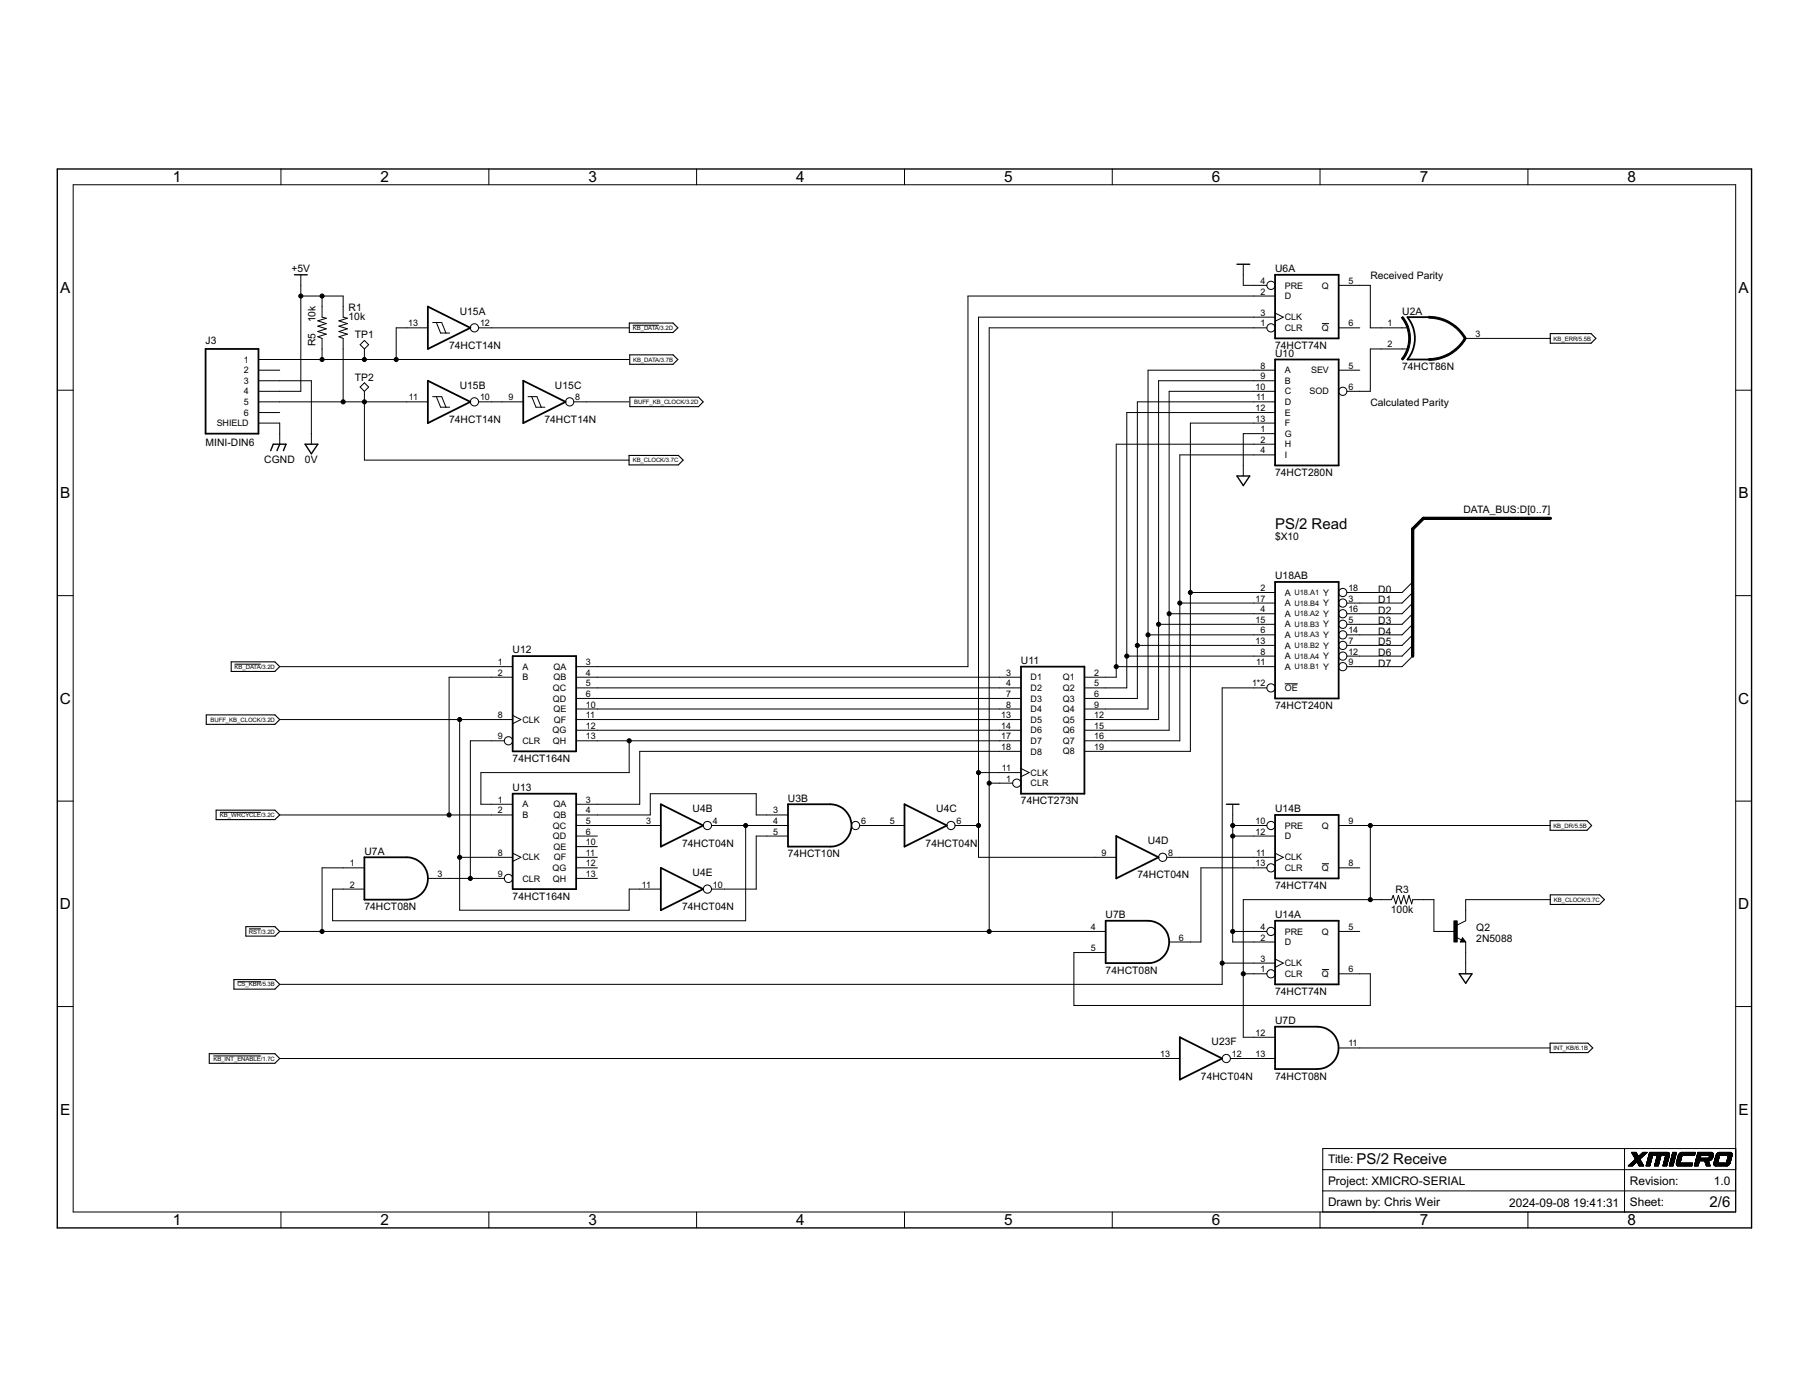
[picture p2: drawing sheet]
<svg xmlns="http://www.w3.org/2000/svg" width="279mm" height="216mm" viewBox="0 0 279 216" stroke-linecap="round" stroke-linejoin="round" font-family="sans-serif">
<g fill="none" stroke="#000" stroke-width=".15">
<path d="M11.3 28.5h256.8v158.7h-256.8zM43.4 26.1v2.4M75.5 26.1v2.4M107.6 26.1v2.4M139.7 26.1v2.4M171.8 26.1v2.4M203.9 26.1v2.4M236 26.1v2.4M39.9 57.2h3.3M39.9 58.8h8.2v9.8M39.9 55.5h57.3M46.5 45.7h6.5v3.3l.7 .1-1.4 .5 1.4 .4-1.4 .4 1.4 .4-1.4 .4 1.4 .4-1.4 .4 .7 .3v9.8"/>
<path d="M46.5 42.4v18h-6.6M49.7 45.7v3.3l.7 .1-1.3 .5 1.3 .4-1.3 .4 1.3 .4-1.3 .4 1.3 .4-1.3 .4 .6 .3v3.2M55.6 59.8l.7-.7 .6 .7-.6 .6zM55.6 53.2l.7-.6 .6 .6-.6 .7zM56.3 53.9v1.6M66.1 50.6h-4.9v4.9M66.8 49.8h1.4l.7 1.6M67.4 49.8l.7 1.6h1.3M73.9 50.6h23.3M97.7 50.2h4.1M192 40.8v3.3h3.7M195.7 50.6h-42.9v93.2"/>
<path d="M196.9 45.7h-47.4v57.3h-60.5M196.9 48.3l1.3 .7-1.3 .6M196.9 49h-45.8v83.4h21.3M196.9 58.8h-18v52.3h-11.4M196.9 57.2h-19.6v52.3h-9.8M204.2 50h1.1M206.8 50.6h3.2M206.8 44.1h4.8v6.5h5.8M206.8 57.2h3.2M217.4 53.9h-5.8v6.5h-3.6M226.4 52.3h13.1M8.8 60.3h2.5"/>
<path d="M39.9 62.1h26.2M39.9 63.7h3.3M39.9 65.3h3.3v3.3M56.3 60.4v10.7h40.9M66.8 61.3h1.4l.7 1.6M67.4 61.3l.7 1.6h1.3M73.9 62.1h6.9M81.6 61.3h1.3l.7 1.6M82.1 61.3l.7 1.6h1.4M88.6 62.1h8.6M196.9 68.6h-24.5v36h-4.9M196.9 63.7h-22.9v42.5h-6.5"/>
<path d="M196.9 62.1h-21.2v45.8h-8.2M196.9 70.3h-14.7v44.1h-14.7M196.9 60.4h-16.3v52.4h-13.1M196.9 65.3h-13v50.7h-16.4M196.9 67h-4.9v6.5M268.1 60.3h2.4M8.8 92h2.5M175.7 99.7h21.2M177.3 98h19.6M178.9 96.4h18M180.6 94.8h16.3M182.2 93.1h14.7"/>
<path d="M183.9 91.5h13M218.2 89.9l-1.6 1.6h-8.6M218.2 93.1l-1.6 1.7h-8.6M218.2 96.4l-1.6 1.6h-8.6M218.2 99.7l-1.6 1.6h-8.6M218.2 98l-1.6 1.7h-8.6M218.2 94.8l-1.6 1.6h-8.6M218.2 91.5l-1.6 1.6h-8.6M268.1 92h2.4M36.2 102.6h4.1M43.2 103h36M43.2 111.1h36"/>
<path d="M71 111.1v29.5h26.2v-3.3h4.9M77.9 114.4h-5.3v21.3M79.2 104.6h-9.8v21.3M79.2 110.5l1.3 .6-1.3 .7M89 104.6h68.7M89 106.2h68.7M89 107.9h68.7M89 111.1h68.7M89 114.4h68.7M89 109.5h68.7M89 112.8h68.7M97.2 114.4v4.9h-22.9v4.9h4.9"/>
<path d="M151.1 119.3h6.6M157.7 116h-58.9v8.2h-9.8M157.7 118.7l1.3 .6-1.3 .7M172.4 103h24.5M174 101.3h22.9M195.7 106.2h-6.9v45.8h-145.6M198.4 105.6h2M218.2 101.3l-1.6 1.7h-8.6M8.8 123.7h2.5M34 125.5h6.3M43.2 125.9h36M56.3 134h-6.6v9.8"/>
<path d="M66.1 135.7h11.8M71 132.4h8.2M79.2 131.8l1.3 .6-1.3 .6M89 134h3.3M89 129.1h3.3M89 132.4h3.3M89 127.5h13.1M89 125.9h11.4v-3.3h16.4v3.3h4.9M89 135.7h3.3M89 130.7h3.3M109.9 127.5h11.8M115.2 127.5v14.7h-63.8v-4.9h4.9"/>
<path d="M121.7 129.1h-4.9v8.2h-6.9M132.8 127.5h6.9M147.5 127.5h3.6M152.8 120.9h3.6M180.2 132.4h16.7M190.4 129.1h6.5M190.4 127.5h5.3M190.4 124.2v21.3h6.5M195.7 134h-10.2v11.5h-4.9M196.9 131.8l1.3 .6-1.3 .6M204.2 133.4h1.1M206.8 134h3.2"/>
<path d="M206.8 127.5h32.7M211.6 127.5v11.4M239.5 138.9h-13.1v3.3l-1.3 .7M268.1 123.7h2.4M8.8 155.4h2.5M36.7 151.6h3.6M38.5 143.4h1.8M43.2 143.8h127.6M170.8 147.1h-4.9v8.2h45.7v-4.9h-4.8M188.8 148.7h8.1M190.4 143.8h5.3M192 150.4h3.7"/>
<path d="M196.9 148.1l1.3 .6-1.3 .7M204.2 149.7h1.1M206.8 143.8h3.2M224.7 143.8h-3.2v-4.9h-3.3l-.2 .7-.4-1.3-.4 1.3-.4-1.3-.4 1.3-.4-1.3-.4 1.3-.4-1.3-.3 .6h-22.9v21.3h4.9M224.9 144.8l.8 .4M225.9 144.8l.5 .7h-.8zM226.4 145.5v4.9M268.1 155.4h2.4M33 163.1h7.3M43.2 163.5h139M190 163.5h6.9M206.8 161.8h32.7"/>
<path d="M250.9 177.4v9.8M251.7 179.9h.6M251.9 179.7h.7M252 178h.7M252.1 178h.6M252.1 178.1h.7M252.1 178.2h.7M252.1 179.5h.7M252.2 178.2h.6M252.2 178.3h.7M252.2 179.4h1.3M252.2 178.4h.7"/>
<path d="M252.2 180h-.6M252.2 179.4h1.2M252.3 179.9h-.7M252.3 178.4h.6M252.3 179.3h1.1M252.3 178.5h.7M252.3 179.9h-.6M252.3 178.6h.7M252.4 179.2h1M252.4 178.6h1.3M252.4 179.8h-.7M252.4 179.8h-.6"/>
<path d="M252.4 178.7h1.2M252.5 179.2h.8M252.5 179.7h-.7M252.5 178.8h1M252.5 179.1h.8M252.5 178.8h.9M252.5 178.9h.9M252.5 179.7h-.6M252.6 179.6h-.7M252.6 179h.7M252.6 179.6h-.6M252.7 179.5l-.7 .1"/>
<path d="M252.7 179.5h-.6M252.8 179.4l-.7 .1M252.8 179.4l.7 .1M252.9 179.5h.6M252.9 179.5l.7 .1M252.9 179.6h.7M253 179.7h.6M253 179.7h.7M253 179.8h.7M253.1 179.9h.6M253.1 179.9h.7M253.1 178.6h.6"/>
<path d="M253.1 180h.7M253.3 179h-.7M253.3 178.4h.7M253.4 178.9h-.8M253.6 178.2h.6M253.6 178.7h-1.2M253.7 178h.6M253.8 178.5l-.7 .1M253.8 178.5h-.6M253.9 178.5h-.7M253.9 178.4h-.6M254 178.4h-.7"/>
<path d="M254 178.3h-.6M254.1 178.3h-.7M254.1 178.2h-.7M254.2 178.2h-.7M254.2 178.1h-.6M254.3 179.9h.5M254.3 179.9h.6M254.3 179.8h.6M254.3 178.1h-.7M254.3 179.7h.6M254.4 179.6h.5M254.4 179.5h.6"/>
<path d="M254.4 178h-.7M254.4 179.4h.6M254.4 179.3h.6M254.4 179.2h.6M254.5 179.2h.5M254.5 179.1h.6M254.5 179h.6M254.5 178.9h.6M254.6 178.9h.5M254.6 178.8h.5M254.6 178.7h.6M254.6 178.6h.6"/>
<path d="M254.6 178.5h.6M254.7 178.5h.5M254.7 178.4h3.1M254.7 178.3h3.1M254.7 178.2h3.1M254.7 178.1h3.1M254.8 178l3 .1M254.8 178h2.9M254.8 180h-.5M254.9 179.7h-.6M255 179.4h-.6M255 179.3h-.6"/>
<path d="M255.1 179.2h-.6M255.1 179.1h-.6M255.2 178.7l-.6 .1M255.2 178.6l-.6 .1M255.2 178.5h-.6M255.2 178.4l-.4 1.7M255.6 180h.5M255.6 179.9h.6M255.6 179.8h.6M255.6 179.7h.6M255.7 179.7h.5M255.7 179.6h.5"/>
<path d="M255.7 179.5h.6M255.7 179.4h.6M255.7 179.3h.6M255.8 179.3h.5M255.8 179.2h.5M255.8 179.1h.6M255.8 179h.6M255.8 178.9h.6M255.9 178.8h.5M255.9 178.8h.6M255.9 178.7h.6M255.9 178.6h.6"/>
<path d="M255.9 178.5h.6M256 178.4l-.5 1.6h.6l.4-1.6M256.2 179.9h-.6M256.2 179.8h-.6M256.2 179.7h-.6M256.3 179.4l-.6 .1M256.3 179.2h-.5M256.4 179.1h-.6M256.4 179h-.6M256.4 178.9h-.6M256.5 178.5l-.6 .1M256.5 178.5h-.5"/>
<path d="M256.9 179.9h.6M256.9 179.8h.6M256.9 179.7h.6M257 179.6h.5M257 179.5h.6M257 179.4h.6M257 179.3h.6M257.1 179.2h.5M257.1 179.1h.6M257.1 179h.6M257.1 178.9h.6M257.2 178.9h.5"/>
<path d="M257.2 178.8h.5M257.2 178.7h.6M257.2 178.6h.6M257.2 178.5h.6M257.3 178.5h.5M257.3 178.4l-.5 1.7 .6-.1M257.5 180h-.6M257.5 179.6h-.5M257.6 179.5l-.6 .1M257.6 179.3h-.6M257.7 179h-.6M257.7 178.9h-.5"/>
<path d="M257.8 178.1l-.2-.1h-2.8l-.6 2.1 .6-.1M257.8 178.1v.1M257.8 178.6l-.6 .1M257.8 178.4h-3.1M257.8 178.2v.3M257.8 178.5l-.4 1.6M257.9 180h.5M257.9 179.9h.5M257.9 179.8h.5M257.9 179.8h.6M257.9 179.7h.6M257.9 179.6h.6"/>
<path d="M258 179.5h.5M258 179.4h.6M258 179.3h.6M258 179.2h.6M258.1 179.1h.5M258.1 179h.6M258.1 178.9h.6M258.1 178.8h.6M258.2 178.7h.5M258.2 178.6h.6M258.2 178.5h.6M258.2 178.4h.6"/>
<path d="M258.3 178.4h.5M258.3 178.3h.5M258.3 178.2h.6M258.3 178.1h.6M258.3 178h.6M258.4 178h.5l-.5 2h-.6zM258.5 179.6h-.6M258.5 179.5l-.5 .1M258.6 179.3h-.6M258.7 179h-.6M258.7 178.9h-.6M258.7 178.7l-.6 .1"/>
<path d="M258.8 178.6l-.6 .1M258.8 178.3h-.5M258.9 178.2h-.6M258.9 179.6h2.5l-.1 .4h-2.2M258.9 179.8h2.5M258.9 179.7h2.5M258.9 178.1h-.6M258.9 179.8v.1M258.9 179.7v.1M258.9 179.9h2.4M258.9 179.5h.6M258.9 178h-.6"/>
<path d="M258.9 179.9h.1M258.9 179.5v.2M259 179.9h2.3M259 179.5h.5M259 179.9l.1 .2M259 180h2.3M259 179.4h.5M259 179.3h.6M259 179.2h.6M259 179.1h.6M259.1 179h.5M259.1 179h.6"/>
<path d="M259.1 178.9h.6M259.1 178.8h.6M259.1 178.7h.6M259.2 178.6h.5M259.2 178.6h.6M259.2 178.5h.6M259.2 178.4h2.5M259.2 178.4l-.3 1.1M259.3 178.4h2.4M259.3 178.3h2.4M259.3 178.3l-.1 .1M259.3 178.2h2.5"/>
<path d="M259.4 178.2h2.4M259.4 178.2l-.1 .1M259.4 178.1h2.4M259.5 178.1h2.3M259.5 178.1l.2-.1h2.1l-.1 .4h-2.5M259.5 179.6h-.6M259.5 178.1l-.1 .1M259.5 179.4l-.5 .1M259.6 179.3l-.6 .1M259.6 178h2.2M259.6 179.3h-.6M259.7 178.9h-.6"/>
<path d="M259.7 178.8l-.6 .1M259.8 178.5h-.6M259.8 178.4l-.3 1.2M261.4 179.7h-2.5M261.7 179.9h.6M261.8 179.8h.5M261.8 178.3h-2.5M261.8 179.7h.6M261.8 179.6h.6M261.8 179.5h.6M261.9 179.5h.5M261.9 179.4h.5"/>
<path d="M261.9 179.2h2.2M262 179h2.4M262 178.9h2.4M262 178.9h2.5M262 178.8h2.5M262 178.8h.6M262 178.7h.6M262.1 178.7h.5M262.1 178.6h.5M262.1 178.6h.6M262.1 178.5h.6M262.1 178.4h2.5"/>
<path d="M262.1 178.3h2.5M262.2 178.3h2.4M262.2 178.2h2.4M262.2 178.1h2.4M262.2 178l2.3 .1M262.2 178h2.3M262.3 178l-.6 2.1 .6-.1M262.3 178h2.2M262.3 178l.4 .4-.1 .5M262.3 180h-.6M262.4 179.7h-.6M262.4 179.4h-.5"/>
<path d="M262.5 179.3h-.6M262.5 179.3l-.2 .8M262.7 178.6h-.6M262.7 178.5h-.6M263.3 179.3h.6M263.3 179.3l.3 .8M263.3 179.4h.6M263.3 179.3l.6 .1M263.4 179.5h.5M263.4 179.6h.6M263.4 179.7h.6M263.5 179.8h.5"/>
<path d="M263.5 179.9h.6M263.5 179.8h.6M263.5 180h.6M263.8 179.3l.3 .8-.6-.1M263.9 178.8h.6M264 178.8h.5M264 178.7h.5M264 179.3h-2.1M264 178.6h.6M264 178.5h.6M264.1 178.4l-.2 .5M264.2 179.2h-2.3"/>
<path d="M264.2 179.2l-.2 .1M264.3 179.1h-2.4M264.3 179.1l-.1 .1M264.3 179.1h-2.3M264.4 179l-.1 .1M264.4 179h-2.4M264.5 178l.1 .2M264.5 178.9l-.1 .1M264.5 178.8v.1M264.5 178.7l-.5 .1M264.5 178.7v.1M264.6 178.6l-.6 .1"/>
<path d="M264.6 178.2h.1M264.6 178.5h-.6M264.6 178.2v.1M264.6 178.5l-.1 .2M264.6 178.4h-2.5M264.6 178.3v.1M264.6 178.4v.1M264.7 179.7h2.4M264.7 179.7v.1M264.7 179.9h2.4M264.7 179.8h2.4M264.7 179.7h2.5"/>
<path d="M264.7 179.5h.6M264.7 179.5v.1M264.7 179.6v.1M264.7 179.8l.1 .1M264.8 179.9h2.2M264.8 179.5h.5M264.8 179.9v.1M264.8 180h2.2M264.8 179.4h.5M264.8 179.3h.5M264.8 179.3h.6M264.8 179.2h.6"/>
<path d="M264.8 179.1h.6M264.9 179h.5M264.9 179h.6M264.9 178.9h.6M264.9 178.8h.6M264.9 178.7h.6M265 178.7h.5M265 178.6h.6M265 178.5h.6M265 178.5l-.3 1M265 178.4h2.5M265.1 178.4h2.4"/>
<path d="M265.1 178.3h2.4M265.2 178.2h2.3M265.3 178.1h2.2M265.3 179.6h-.6M265.3 178.1l-.3 .4M265.3 179.5h-.5M265.3 178.1h2.1M265.4 178h2M265.4 178l-.1 .1M265.4 179.2h-.6M265.4 179.1h-.5M265.5 178.8h-.6"/>
<path d="M265.5 178.7h-.5M265.6 178.6h-.6M265.6 178l-.3 1.6M266.7 179.5h.5M266.7 179.5h.6M266.7 179.4h.6M266.7 179.3h.6M266.7 179.2h.6M266.8 179.2h.5M266.8 179.1h.5M266.8 179.1h.6M266.8 179h.6"/>
<path d="M266.8 178.9h.6M266.8 178.8h.6M266.9 178.7h.5M266.9 178.6h.6M266.9 178.5h.6M267 178.5h.5M267 178.4l-.4 1.2M267 179.9l-.3 .2M267.1 179.9h-.1M267.1 179.8h-2.4M267.1 179.7v.2M267.2 179.7h-.1"/>
<path d="M267.2 179.6h-2.5M267.2 179.6h-.6M267.2 179.6v.1M267.3 179.5h-.6M267.3 179.3l-.6 .1M267.3 179.3h-.6M267.4 179h-.6M267.4 178h.1M267.4 178l.1 .1M267.4 178.8h-.5M267.5 178.7h-.6M267.5 178.1v.1"/>
<path d="M267.5 178.6h-.6M267.5 178.1h-2.3M267.5 178.5l-.3 1.1M267.5 178.4h-2.5M267.5 178.3h-2.4M267.5 178.2h-2.4M267.5 178.4v.1M267.5 178.2v.2M268.1 177.4h-63.8v9.8M43.4 187.2v2.4M75.5 187.2v2.4M107.6 187.2v2.4"/>
<path d="M139.7 187.2v2.4M171.8 187.2v2.4M203.9 187.2v2.4M204.3 180.6h63.8M204.3 183.9h63.8M236 187.2v2.4M252.1 180l-.6 .1 1.1-1.1-.6-1h.7l.3 .6 .8-.6h.6l-1.1 1 .6 1.1-.7-.1-.4-.6-.7 .7M252.2 180h-.7M253.2 180h.6M254.3 180h.5M256.9 180h.5M257.8 180h.6"/>
<path d="M261.7 180h.6M264.8 180h2.1M264.8 180h.1M264.9 180h.1M264.9 180h1.9M264.9 180l.1 .1"/>
<circle cx="73.3" cy="50.6" r=".64"/>
<circle cx="196.3" cy="50.6" r=".64"/>
<circle cx="196.3" cy="44.1" r=".64"/>
<circle cx="73.3" cy="62.1" r=".64"/>
<circle cx="88" cy="62.1" r=".64"/>
<circle cx="207.4" cy="60.4" r=".64"/>
<circle cx="207.4" cy="93.1" r=".64"/>
<circle cx="207.4" cy="91.5" r=".64"/>
<circle cx="207.4" cy="98" r=".64"/>
<circle cx="207.4" cy="99.7" r=".64"/>
<circle cx="207.4" cy="96.4" r=".64"/>
<circle cx="207.4" cy="94.8" r=".64"/>
<circle cx="78.5" cy="114.4" r=".64"/>
<circle cx="196.3" cy="106.2" r=".64"/>
<circle cx="207.4" cy="103" r=".64"/>
<circle cx="207.4" cy="101.3" r=".64"/>
<circle cx="78.5" cy="135.7" r=".64"/>
<circle cx="109.3" cy="127.5" r=".64"/>
<circle cx="109.3" cy="137.3" r=".64"/>
<circle cx="132.1" cy="127.5" r=".64"/>
<circle cx="146.9" cy="127.5" r=".64"/>
<circle cx="157" cy="120.9" r=".64"/>
<circle cx="179.6" cy="132.4" r=".64"/>
<circle cx="196.3" cy="134" r=".64"/>
<circle cx="196.3" cy="127.5" r=".64"/>
<circle cx="196.3" cy="143.8" r=".64"/>
<circle cx="196.3" cy="150.4" r=".64"/>
<circle cx="189.4" cy="163.5" r=".64"/>
</g>
<g fill="none" stroke="#000" stroke-width=".17">
<path d="M97.2 49.9h6.7l.8 .7-.8 .8h-6.7zM97.3 54.8h6.6l.8 .7-.8 .8h-6.6zM239.4 51.5h6.3l.8 .8-.8 .7h-6.3zM97.2 70.3h7.6l.7 .8-.7 .7h-7.6zM97.3 61.3h10.6l.7 .8-.7 .7h-10.6zM31.9 110.4h10.6l.7 .7-.7 .8h-10.6zM35.7 102.2h6.8l.7 .8-.7 .7h-6.8zM33.4 125.1h9.1l.7 .8-.7 .7h-9.1zM239.4 126.7h5.7l.7 .8-.7 .7h-5.7zM239.4 138.2h7.7l.7 .7-.7 .8h-7.7zM36.1 151.3h6.4l.7 .7-.7 .8h-6.4zM38 143.1h4.5l.7 .7-.7 .8h-4.5z"/>
<path d="M225.9 145.1l.1 .2h-.3l.2-.3 .3 .4h-.5M32.3 162.7h10.2l.7 .8-.7 .7h-10.2zM239.4 161.1h5.9l.7 .7-.7 .8h-5.9z"/>
</g>
<g fill="none" stroke="#000" stroke-width=".28">
<path d="M31.7 53.9h8.2v13.1h-8.2zM66.1 47.3l6.5 3.3-6.5 3.3zM66.1 58.8l6.5 3.3-6.5 3.2zM80.8 58.8l6.6 3.3-6.6 3.2zM196.9 42.4h9.9v9.9h-9.9zM196.9 55.5h9.9v16.4h-9.9zM220.6 49h-3.2a5.2 5.2 0 0 1 0 6.5h3.2M196.9 89.9h9.9v18h-9.9zM79.2 101.3h9.8v14.7h-9.8zM157.7 103h9.8v19.6h-9.8zM56.3 132.4h6.5a3.3 3.3 0 0 1 3.3 3.3 3.3 3.3 0 0 1-3.3 3.2h-6.5zM79.2 122.6h9.8v14.7h-9.8z"/>
<path d="M102.1 124.2l6.5 3.3-6.5 3.2zM102.1 134l6.5 3.3-6.5 3.3zM121.7 124.2h6.5a3.3 3.3 0 0 1 3.3 3.3 3.3 3.3 0 0 1-3.3 3.2h-6.5zM139.7 124.2l6.5 3.3-6.5 3.2zM172.4 129.1l6.5 3.3-6.5 3.3zM196.9 125.9h9.9v9.8h-9.9zM170.8 142.2h6.5a3.3 3.3 0 0 1 3.3 3.3 3.3 3.3 0 0 1-3.3 3.2h-6.5zM196.9 158.6h6.6a3.3 3.3 0 0 1 3.2 3.2 3.3 3.3 0 0 1-3.2 3.3h-6.6zM196.9 142.2h9.9v9.8h-9.9zM182.2 160.2l6.6 3.3-6.6 3.2z"/>
</g>
<path d="M8.8 26.1h261.7v163.5h-261.7zM45.5 42.4h2M191.1 40.8h1.9M41.8 69.6l.4-1h2l-.4 1M43.2 68.6l-.4 1M47.1 68.6h2l-1 1.5zM191.1 73.5h1.9l-1 1.5zM189.4 124.2h2M225.4 150.4h2l-1 1.4z" fill="none" stroke="#000" stroke-width=".21"/>
<path d="M224.6 142.2h.5v3.3h-.5z" fill="#000" stroke="#000" stroke-width=".15"/>
<g fill="#000" stroke="#000" stroke-width=".15">
<path d="M216.5 49.1l.2-.2a5.3 5.3 0 0 1 0 6.7l-.2-.2a5 5 0 0 0 0-6.3z" fill-rule="evenodd"/>
<path d="M220.7 55.4a6.3 6.3 0 0 0 5.5-3.2l.2 .1a6.6 6.6 0 0 1-5.7 3.3z" fill-rule="evenodd"/>
<path d="M220.7 48.9a6.6 6.6 0 0 1 5.7 3.3l-.2 .1a6.4 6.4 0 0 0-5.5-3.2z" fill-rule="evenodd"/>
<circle cx="46.5" cy="45.7" r=".32"/>
<circle cx="49.7" cy="55.5" r=".32"/>
<circle cx="49.7" cy="45.7" r=".32"/>
<circle cx="56.3" cy="55.5" r=".32"/>
<circle cx="61.2" cy="55.5" r=".32"/>
<circle cx="53" cy="62.1" r=".32"/>
<circle cx="56.3" cy="62.1" r=".32"/>
<circle cx="175.7" cy="99.7" r=".32"/>
<circle cx="177.3" cy="98" r=".32"/>
<circle cx="178.9" cy="96.4" r=".32"/>
<circle cx="180.6" cy="94.8" r=".32"/>
<circle cx="182.2" cy="93.1" r=".32"/>
<circle cx="183.9" cy="91.5" r=".32"/>
<circle cx="71" cy="111.1" r=".32"/>
<circle cx="97.2" cy="114.4" r=".32"/>
<circle cx="151.1" cy="119.3" r=".32"/>
<circle cx="172.4" cy="103" r=".32"/>
<circle cx="174" cy="101.3" r=".32"/>
<circle cx="69.4" cy="125.9" r=".32"/>
<circle cx="71" cy="132.4" r=".32"/>
<circle cx="72.6" cy="135.7" r=".32"/>
<circle cx="115.2" cy="127.5" r=".32"/>
<circle cx="151.1" cy="127.5" r=".32"/>
<circle cx="152.8" cy="120.9" r=".32"/>
<circle cx="190.4" cy="127.5" r=".32"/>
<circle cx="190.4" cy="129.1" r=".32"/>
<circle cx="211.6" cy="138.9" r=".32"/>
<circle cx="211.6" cy="127.5" r=".32"/>
<circle cx="49.7" cy="143.8" r=".32"/>
<circle cx="152.8" cy="143.8" r=".32"/>
<circle cx="188.8" cy="148.7" r=".32"/>
<circle cx="190.4" cy="143.8" r=".32"/>
<circle cx="192" cy="150.4" r=".32"/>
</g>
<path d="M239.5 80.1h-19.7l-1.6 1.6v19.6" fill="none" stroke="#000" stroke-width=".51"/>
<g font-size="2.6">
<text x="26.7" y="28.1">1</text>
<text x="58.8" y="28.1">2</text>
<text x="90.9" y="28.1">3</text>
<text x="123" y="28.1">4</text>
<text x="155.1" y="28.1">5</text>
<text x="187.2" y="28.1">6</text>
<text x="219.3" y="28.1">7</text>
<text x="251.4" y="28.1">8</text>
<text x="9.3" y="45.2">A</text>
<text x="268.5" y="45.2">A</text>
<text x="9.3" y="77">B</text>
<text x="268.5" y="77">B</text>
<text x="196.9" y="81.7">PS/2 Read</text>
<text x="9.2" y="108.7">C</text>
<text x="268.5" y="108.7">C</text>
<text x="9.2" y="140.4">D</text>
<text x="268.5" y="140.4">D</text>
<text x="9.3" y="172.1">E</text>
<text x="268.5" y="172.1">E</text>
<text x="209.5" y="179.8">PS/2 Receive</text>
<text x="26.7" y="189.2">1</text>
<text x="58.8" y="189.2">2</text>
<text x="90.9" y="189.2">3</text>
<text x="123" y="189.2">4</text>
<text x="155.1" y="189.2">5</text>
<text x="187.2" y="189.2">6</text>
<text x="219.3" y="189.2">7</text>
<text x="251.4" y="189.2">8</text>
<text x="264" y="186.3">2/6</text>
</g>
<g font-size="2.1">
<text x="205.1" y="179.7">Title:</text>
<text x="205.1" y="182.9">Project: XMICRO-SERIAL</text>
<text x="251.7" y="182.9">Revision:</text>
<text x="264.7" y="182.9">1.0</text>
<text x="205.1" y="186.2">Drawn by: Chris Weir</text>
<text x="233.1" y="186.4">2024-09-08</text>
<text x="243" y="186.4">19:41:31</text>
<text x="251.7" y="186.2">Sheet:</text>
</g>
<g font-size="1.8">
<text x="45" y="42">+5V</text>
<text x="196.9" y="42">U6A</text>
<text x="211.7" y="43">Received Parity</text>
<text x="31.7" y="53.1">J3</text>
<text x="48.8" y="53.5" transform="rotate(-90 48.8 53.5)">R5</text>
<text x="48.8" y="49.8" transform="rotate(-90 48.8 49.8)">10k</text>
<text x="53.8" y="49.5">10k</text>
<text x="53.8" y="48">R1</text>
<text x="54.8" y="52.3">TP1</text>
<text x="69.4" y="53.9">74HCT14N</text>
<text x="71" y="48.6">U15A</text>
<text x="196.9" y="53.9">74HCT74N</text>
<text x="216.6" y="48.6">U2A</text>
<text x="54.8" y="58.8">TP2</text>
<text x="196.9" y="55.1">U10</text>
<text x="216.6" y="57.2">74HCT86N</text>
<text x="69.4" y="65.3">74HCT14N</text>
<text x="71" y="60">U15B</text>
<text x="84.1" y="65.3">74HCT14N</text>
<text x="85.7" y="60">U15C</text>
<text x="211.7" y="62.6">Calculated Parity</text>
<text x="31.7" y="68.9">MINI-DIN6</text>
<text x="40.8" y="71.6">CGND</text>
<text x="47.1" y="71.6">0V</text>
<text x="196.9" y="73.5">74HCT280N</text>
<text x="196.9" y="83.3">$X10</text>
<text x="226" y="79.2">DATA_BUS:D[0..7]</text>
<text x="196.9" y="89.5">U18AB</text>
<text x="212.9" y="94.8">D2</text>
<text x="212.9" y="93.1">D1</text>
<text x="212.9" y="91.5">D0</text>
<text x="79.2" y="100.9">U12</text>
<text x="212.9" y="101.3">D6</text>
<text x="212.9" y="99.7">D5</text>
<text x="212.9" y="98">D4</text>
<text x="212.9" y="96.4">D3</text>
<text x="157.7" y="102.5">U11</text>
<text x="212.9" y="103">D7</text>
<text x="196.9" y="109.5">74HCT240N</text>
<text x="79.2" y="117.7">74HCT164N</text>
<text x="79.2" y="122.2">U13</text>
<text x="107" y="125.4">U4B</text>
<text x="121.7" y="123.8">U3B</text>
<text x="144.6" y="125.4">U4C</text>
<text x="157.7" y="124.2">74HCT273N</text>
<text x="196.9" y="125.4">U14B</text>
<text x="56.3" y="132">U7A</text>
<text x="105.3" y="130.8">74HCT04N</text>
<text x="143" y="130.8">74HCT04N</text>
<text x="177.3" y="130.3">U4D</text>
<text x="107" y="135.3">U4E</text>
<text x="121.7" y="132.4">74HCT10N</text>
<text x="175.7" y="135.7">74HCT04N</text>
<text x="196.9" y="137.3">74HCT74N</text>
<text x="215.5" y="138">R3</text>
<text x="56.3" y="140.6">74HCT08N</text>
<text x="79.2" y="138.9">74HCT164N</text>
<text x="105.3" y="140.6">74HCT04N</text>
<text x="170.8" y="141.8">U7B</text>
<text x="196.9" y="141.8">U14A</text>
<text x="214.8" y="141.1">100k</text>
<text x="228" y="143.8">Q2</text>
<text x="228" y="145.5">2N5088</text>
<text x="170.8" y="150.4">74HCT08N</text>
<text x="196.9" y="153.7">74HCT74N</text>
<text x="187.1" y="161.4">U23F</text>
<text x="196.9" y="158.2">U7D</text>
<text x="185.5" y="166.7">74HCT04N</text>
<text x="196.9" y="166.7">74HCT08N</text>
</g>
<g font-size="1.5">
<text x="194.7" y="45.5">2</text>
<text x="194.7" y="43.9">4</text>
<text x="198.4" y="46.2">D</text>
<text x="198.4" y="44.6">PRE</text>
<text x="204.2" y="44.6">Q</text>
<text x="208.3" y="43.9">5</text>
<text x="63.1" y="50.4">13</text>
<text x="74.1" y="50.4">12</text>
<text x="194.7" y="50.4">1</text>
<text x="194.7" y="48.8">3</text>
<text x="198.4" y="51.1">CLR</text>
<text x="198.4" y="49.5">CLK</text>
<text x="204.2" y="51.1">Q</text>
<text x="208.3" y="50.4">6</text>
<text x="214.3" y="50.4">1</text>
<text x="214.3" y="53.7">2</text>
<text x="227.9" y="52">3</text>
<text x="37.7" y="56">1</text>
<text x="37.7" y="57.7">2</text>
<text x="37.7" y="59.3">3</text>
<text x="194.7" y="56.9">8</text>
<text x="194.7" y="58.6">9</text>
<text x="198.4" y="57.7">A</text>
<text x="198.4" y="59.3">B</text>
<text x="202.5" y="57.6">SEV</text>
<text x="208.3" y="56.9">5</text>
<text x="33.5" y="65.8">SHIELD</text>
<text x="37.7" y="60.9">4</text>
<text x="37.7" y="62.6">5</text>
<text x="37.7" y="64.2">6</text>
<text x="63.2" y="61.8">11</text>
<text x="74.1" y="61.8">10</text>
<text x="78.5" y="61.8">9</text>
<text x="88.9" y="61.8">8</text>
<text x="193.9" y="60.2">10</text>
<text x="193.9" y="63.5">12</text>
<text x="193.9" y="65.1">13</text>
<text x="194" y="61.8">11</text>
<text x="198.4" y="60.9">C</text>
<text x="198.4" y="62.6">D</text>
<text x="198.4" y="64.2">E</text>
<text x="198.4" y="65.8">F</text>
<text x="202.3" y="60.9">SOD</text>
<text x="208.3" y="60.2">6</text>
<text x="194.7" y="66.7">1</text>
<text x="194.7" y="68.4">2</text>
<text x="194.7" y="70">4</text>
<text x="198.4" y="67.5">G</text>
<text x="198.4" y="69.1">H</text>
<text x="198.4" y="70.7">I</text>
<text x="193.9" y="92.9">17</text>
<text x="194.7" y="91.3">2</text>
<text x="194.7" y="94.5">4</text>
<text x="198.4" y="92">A</text>
<text x="198.4" y="95.3">A</text>
<text x="198.4" y="93.6">A</text>
<text x="204.4" y="92">Y</text>
<text x="204.4" y="95.3">Y</text>
<text x="204.4" y="93.6">Y</text>
<text x="208.3" y="91.3">18</text>
<text x="208.3" y="94.5">16</text>
<text x="208.3" y="92.9">3</text>
<text x="193.9" y="99.5">13</text>
<text x="193.9" y="96.2">15</text>
<text x="194.7" y="97.8">6</text>
<text x="194.7" y="101.1">8</text>
<text x="198.4" y="98.5">A</text>
<text x="198.4" y="101.8">A</text>
<text x="198.4" y="100.2">A</text>
<text x="198.4" y="96.9">A</text>
<text x="204.4" y="98.5">Y</text>
<text x="204.4" y="101.8">Y</text>
<text x="204.4" y="100.2">Y</text>
<text x="204.4" y="96.9">Y</text>
<text x="208.3" y="97.8">14</text>
<text x="208.3" y="101.1">12</text>
<text x="208.3" y="99.5">7</text>
<text x="208.3" y="96.2">5</text>
<text x="76.9" y="102.7">1</text>
<text x="76.9" y="104.4">2</text>
<text x="80.7" y="103.4">A</text>
<text x="80.7" y="105.1">B</text>
<text x="85.4" y="106.7">QC</text>
<text x="85.5" y="103.4">QA</text>
<text x="85.5" y="105.1">QB</text>
<text x="90.5" y="102.7">3</text>
<text x="90.5" y="104.4">4</text>
<text x="90.5" y="106">5</text>
<text x="90.5" y="107.6">6</text>
<text x="155.4" y="104.4">3</text>
<text x="155.4" y="106">4</text>
<text x="155.4" y="107.6">7</text>
<text x="159.2" y="105.1">D1</text>
<text x="159.2" y="106.7">D2</text>
<text x="164.1" y="105.1">Q1</text>
<text x="164.1" y="106.7">Q2</text>
<text x="169" y="104.4">2</text>
<text x="169" y="106">5</text>
<text x="169" y="107.6">6</text>
<text x="193.4" y="106">1*2</text>
<text x="194" y="102.7">11</text>
<text x="198.4" y="106.7">OE</text>
<text x="198.4" y="103.4">A</text>
<text x="204.4" y="103.4">Y</text>
<text x="208.3" y="102.7">9</text>
<text x="76.9" y="110.9">8</text>
<text x="80.7" y="111.6">CLK</text>
<text x="85.3" y="113.3">QG</text>
<text x="85.4" y="108.3">QD</text>
<text x="85.5" y="110">QE</text>
<text x="85.6" y="111.6">QF</text>
<text x="90.5" y="109.3">10</text>
<text x="90.5" y="110.9">11</text>
<text x="90.5" y="112.5">12</text>
<text x="154.7" y="110.9">13</text>
<text x="154.7" y="112.5">14</text>
<text x="155.4" y="109.3">8</text>
<text x="159.2" y="108.4">D3</text>
<text x="159.2" y="110">D4</text>
<text x="159.2" y="111.6">D5</text>
<text x="159.2" y="113.3">D6</text>
<text x="164.1" y="108.3">Q3</text>
<text x="164.1" y="110">Q4</text>
<text x="164.1" y="111.6">Q5</text>
<text x="164.1" y="113.3">Q6</text>
<text x="169" y="109.3">9</text>
<text x="169" y="110.9">12</text>
<text x="169" y="112.5">15</text>
<text x="76.9" y="114.2">9</text>
<text x="80.7" y="114.9">CLR</text>
<text x="85.4" y="114.9">QH</text>
<text x="90.5" y="114.2">13</text>
<text x="154.7" y="114.2">17</text>
<text x="154.7" y="115.8">18</text>
<text x="154.8" y="119.1">11</text>
<text x="159.2" y="119.8">CLK</text>
<text x="159.2" y="114.9">D7</text>
<text x="159.2" y="116.5">D8</text>
<text x="164.1" y="114.9">Q7</text>
<text x="164.1" y="116.5">Q8</text>
<text x="169" y="114.2">16</text>
<text x="169" y="115.8">19</text>
<text x="76.9" y="124">1</text>
<text x="76.9" y="125.6">2</text>
<text x="80.7" y="124.7">A</text>
<text x="85.5" y="124.7">QA</text>
<text x="90.5" y="124">3</text>
<text x="90.5" y="125.6">4</text>
<text x="119.4" y="125.6">3</text>
<text x="155.4" y="120.7">1</text>
<text x="159.2" y="121.4">CLR</text>
<text x="80.7" y="126.3">B</text>
<text x="85.4" y="128">QC</text>
<text x="85.4" y="129.6">QD</text>
<text x="85.5" y="126.3">QB</text>
<text x="85.5" y="131.2">QE</text>
<text x="90.5" y="127.3">5</text>
<text x="90.5" y="128.9">6</text>
<text x="90.5" y="130.5">10</text>
<text x="99.8" y="127.3">3</text>
<text x="110.1" y="127.3">4</text>
<text x="119.4" y="127.3">4</text>
<text x="119.4" y="128.9">5</text>
<text x="133" y="127.3">6</text>
<text x="137.4" y="127.3">5</text>
<text x="147.7" y="127.3">6</text>
<text x="193.9" y="128.9">12</text>
<text x="193.9" y="127.3">10</text>
<text x="198.4" y="129.6">D</text>
<text x="198.4" y="128">PRE</text>
<text x="204.2" y="128">Q</text>
<text x="208.3" y="127.3">9</text>
<text x="54" y="133.8">1</text>
<text x="54" y="137.1">2</text>
<text x="67.6" y="135.4">3</text>
<text x="76.9" y="132.2">8</text>
<text x="76.9" y="135.4">9</text>
<text x="80.7" y="132.9">CLK</text>
<text x="80.7" y="136.2">CLR</text>
<text x="85.3" y="134.5">QG</text>
<text x="85.4" y="136.1">QH</text>
<text x="85.6" y="132.9">QF</text>
<text x="90.5" y="132.2">11</text>
<text x="90.5" y="133.8">12</text>
<text x="90.5" y="135.4">13</text>
<text x="99.2" y="137.1">11</text>
<text x="110.1" y="137.1">10</text>
<text x="170.1" y="132.2">9</text>
<text x="180.4" y="132.2">8</text>
<text x="193.9" y="133.8">13</text>
<text x="194" y="132.2">11</text>
<text x="198.4" y="134.5">CLR</text>
<text x="198.4" y="132.9">CLK</text>
<text x="204.2" y="134.5">Q</text>
<text x="208.3" y="133.8">8</text>
<text x="168.5" y="143.6">4</text>
<text x="194.7" y="143.6">4</text>
<text x="208.3" y="143.6">5</text>
<text x="168.5" y="146.9">5</text>
<text x="182.1" y="145.2">6</text>
<text x="194.7" y="145.2">2</text>
<text x="194.7" y="148.5">3</text>
<text x="198.4" y="146">D</text>
<text x="198.4" y="149.2">CLK</text>
<text x="198.4" y="144.3">PRE</text>
<text x="204.2" y="144.3">Q</text>
<text x="194.7" y="150.2">1</text>
<text x="198.4" y="150.9">CLR</text>
<text x="204.2" y="150.9">Q</text>
<text x="208.3" y="150.2">6</text>
<text x="193.9" y="160">12</text>
<text x="208.3" y="161.6">11</text>
<text x="179.2" y="163.2">13</text>
<text x="190.3" y="163.2">12</text>
<text x="193.9" y="163.2">13</text>
</g>
<g font-size="1.3">
<text x="199.9" y="91.9">U18.A1</text>
<text x="199.9" y="95.2">U18.A2</text>
<text x="199.9" y="93.5">U18.B4</text>
<text x="199.9" y="98.5">U18.A3</text>
<text x="199.9" y="101.7">U18.A4</text>
<text x="199.9" y="100.1">U18.B2</text>
<text x="199.9" y="96.8">U18.B3</text>
<text x="199.9" y="103.4">U18.B1</text>
</g>
<g font-size="1">
<text x="97.7" y="51">KB_DATA/3.2D</text>
<text x="240" y="52.6">KB_ERR/5.5B</text>
<text x="97.8" y="55.9">KB_DATA/3.7B</text>
<text x="98" y="62.4">BUFF_KB_CLOCK/3.2D</text>
<text x="97.7" y="71.4">KB_CLOCK/3.7C</text>
<text x="36.2" y="103.3">KB_DATA/3.2D</text>
<text x="32.5" y="111.5">BUFF_KB_CLOCK/3.2D</text>
<text x="34" y="126.2">KB_WRCYCLE/3.2C</text>
<text x="239.9" y="127.8">KB_DR/5.5B</text>
<text x="240" y="139.3">KB_CLOCK/3.7C</text>
<text x="38.5" y="144.2">RST/3.2D</text>
<text x="36.7" y="152.3">CS_KBR/5.3B</text>
<text x="33" y="163.8">KB_INT_ENABLE/1.7C</text>
<text x="239.9" y="162.2">INT_KB/6.1B</text>
</g>
</svg>
